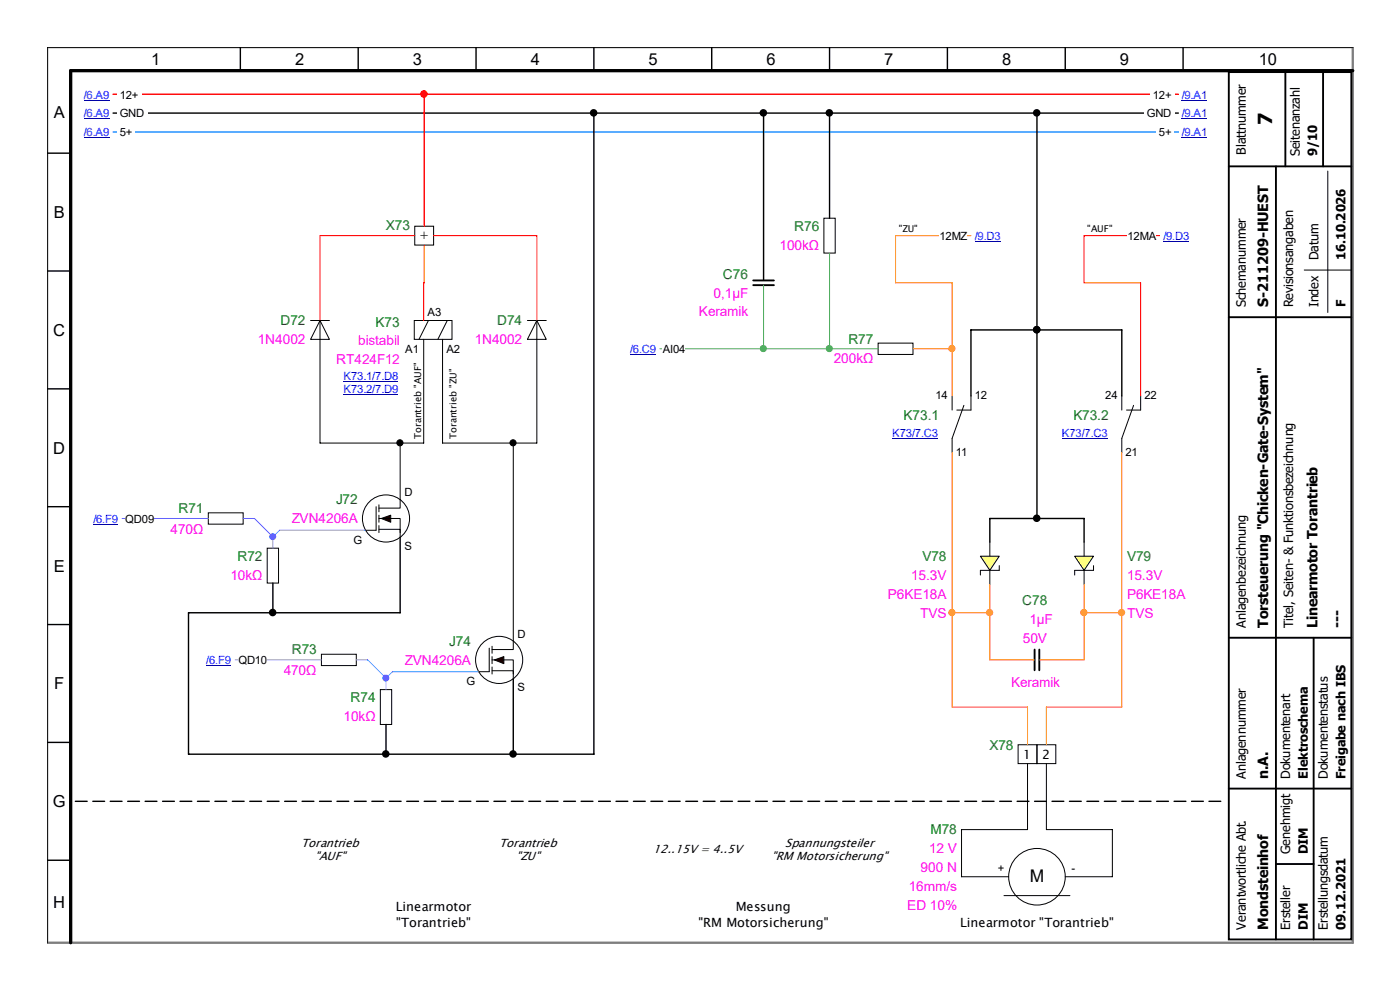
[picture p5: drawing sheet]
<svg xmlns="http://www.w3.org/2000/svg" width="297mm" height="210mm" viewBox="0 0 297 210" stroke-linecap="round" stroke-linejoin="round" font-family="sans-serif">
<path d="M16 170h244" fill="none" stroke="#000" stroke-width=".3" stroke-dasharray="2.5 1.2"/>
<path d="M24 20h226" fill="none" stroke="#f00" stroke-width=".3"/>
<g fill="#fff">
<path d="M24.8 18.7h5.1v2.6h-5.1z"/>
<path d="M244 18.7h5.1v2.6h-5.1z"/>
</g>
<path d="M24 24h226" fill="none" stroke="#000" stroke-width=".3"/>
<g fill="#fff">
<path d="M24.8 22.7h6.4v2.6h-6.4z"/>
<path d="M242.7 22.7h6.4v2.6h-6.4z"/>
</g>
<path d="M24 28h226" fill="none" stroke="#0080ff" stroke-width=".3"/>
<g fill="#fff">
<path d="M24.8 26.7h3.8v2.6h-3.8z"/>
<path d="M245.3 26.7h3.8v2.6h-3.8z"/>
</g>
<g fill="none" stroke="#000" stroke-width=".21">
<path d="M88 48h4v4h-4zM65.9 68h4M67.9 68l2 4h-4zM67.9 68v4M87.9 68h8v4h-8zM90.9 68l-2 4M94.9 68l-2 4M111.9 68h4M113.9 68l2 4h-4zM113.9 68v4M79.8 107.5v5h-2.3M80.4 107.1v1.5"/>
<path d="M80.4 109.3v1.5M80.4 111.5v1.5"/>
<circle cx="81.9" cy="110" r="5"/>
</g>
<path d="M88 50h-20.1v18M90 52l-.1 16" fill="none" stroke="#f00" stroke-width=".21"/>
<path d="M80.9 110l2-.7v1.5z" fill="#400000" stroke="#000" stroke-width=".21"/>
<g fill="none" stroke="#000" stroke-width=".21">
<path d="M67.9 72v22h22v-22M93.9 72v22h20v-22M44.2 108.8h7.4v2.4h-7.4zM56.7 116.3h2.4v7.4h-2.4zM80.4 112.3h4.5v1.7M80.4 110h4.5v3M84.9 106v1.8h-4.5M103.8 137.5v5h-2.3M104.4 137.1v1.5M104.4 139.3v1.5M104.4 141.5v1.5"/>
<circle cx="105.9" cy="140" r="5"/>
</g>
<path d="M104.9 140l2-.7v1.5z" fill="#400000" stroke="#000" stroke-width=".21"/>
<path d="M68.2 138.8h7.4v2.4h-7.4zM104.4 140h4.5v3M108.9 136v1.8h-4.5M80.7 146.3h2.4v7.4h-2.4zM104.4 142.3h4.5v1.7" fill="none" stroke="#000" stroke-width=".21"/>
<path d="M84.9 114v16h-27v-6.3M108.9 144v16h-27v-6.3" fill="none" stroke="#000" stroke-width=".3"/>
<path d="M25.9 110h18.3" fill="none" stroke="#8080ff" stroke-width=".21"/>
<path d="M26.6 108.7h6.1v2.6h-6.1z" fill="#fff"/>
<path d="M49.9 140h18.3" fill="none" stroke="#8080ff" stroke-width=".21"/>
<path d="M50.6 138.7h6.1v2.6h-6.1z" fill="#fff"/>
<path d="M126 24v136h-17.1M176 24v22.3M57.9 130h-17.9v30h41.9" fill="none" stroke="#000" stroke-width=".3"/>
<g fill="#000" stroke="#000" stroke-width=".3">
<circle cx="125.9" cy="23.9" r=".65"/>
<circle cx="175.9" cy="23.9" r=".65"/>
<circle cx="57.8" cy="129.9" r=".65"/>
<circle cx="81.8" cy="159.9" r=".65"/>
<circle cx="108.8" cy="159.9" r=".65"/>
</g>
<g fill="none" stroke="#000" stroke-width=".21">
<path d="M174.8 46.3h2.4v7.4h-2.4zM186.3 72.8h7.4v2.4h-7.4zM84.9 94v12M108.9 94v42M202 84v3M204.5 86l-2.5 7v3M206 84v3h-3M238 84v3M240.5 86l-2.5 7v3M242 84v3h-3M216 158h4v4h-4zM220 158h4v4h-4z"/>
<path d="M218 162v14h-14v10h10M222 162v14h14v10h-10M213 190h14"/>
<circle cx="220" cy="186" r="6"/>
</g>
<g fill="#000" stroke="#000" stroke-width=".21">
<circle cx="84.8" cy="93.9" r=".65"/>
<circle cx="108.8" cy="93.9" r=".65"/>
</g>
<path d="M238 96v54h-16v8" fill="none" stroke="#ff8000" stroke-width=".21"/>
<path d="M92 50h21.9v18" fill="none" stroke="#f00" stroke-width=".21"/>
<path d="M176 53.7v20.3h-36" fill="none" stroke="#3cb371" stroke-width=".21"/>
<path d="M140.6 72.7h4.8v2.6h-4.8z" fill="#fff"/>
<path d="M162 60.5v13.5M176 74h10.3" fill="none" stroke="#3cb371" stroke-width=".21"/>
<g fill="#3cb371" stroke="#3cb371" stroke-width=".21">
<circle cx="175.9" cy="73.9" r=".65"/>
<circle cx="161.9" cy="73.9" r=".65"/>
</g>
<path d="M159.8 59.5h4.4M159.8 60.5h4.4" fill="none" stroke="#000" stroke-width=".4"/>
<path d="M162 24v35.5" fill="none" stroke="#000" stroke-width=".3"/>
<circle cx="161.9" cy="23.9" r=".65" fill="#000" stroke="#000" stroke-width=".3"/>
<path d="M206 50h-16v10h12v24" fill="none" stroke="#ff8000" stroke-width=".21"/>
<path d="M199.3 48.7h5.9v2.6h-5.9z" fill="#fff"/>
<path d="M193.7 74h8.3" fill="none" stroke="#ff8000" stroke-width=".21"/>
<circle cx="201.9" cy="73.9" r=".65" fill="#ff8000" stroke="#ff8000" stroke-width=".21"/>
<path d="M246 50h-16v10h12v24" fill="none" stroke="#f00" stroke-width=".21"/>
<path d="M239.2 48.7h6.1v2.6h-6.1z" fill="#fff"/>
<path d="M208 118h4l-2 3z" fill="#ffff80" stroke="#000" stroke-width=".21"/>
<path d="M210 115v3M212 120v1h-4v1M210 121v3" fill="none" stroke="#000" stroke-width=".21"/>
<path d="M228 118h4l-2 3z" fill="#ffff80" stroke="#000" stroke-width=".21"/>
<path d="M230 115v3M232 120v1h-4v1M230 121v3" fill="none" stroke="#000" stroke-width=".21"/>
<path d="M220 24v86M206 84v-14h32v14M210 115v-5h20v5" fill="none" stroke="#000" stroke-width=".3"/>
<g fill="#000" stroke="#000" stroke-width=".3">
<circle cx="219.9" cy="23.9" r=".65"/>
<circle cx="219.9" cy="69.9" r=".65"/>
<circle cx="219.9" cy="109.9" r=".65"/>
</g>
<path d="M219.5 137.8v4.4M220.5 137.8v4.4" fill="none" stroke="#000" stroke-width=".4"/>
<path d="M202 96v54h16v8M202 130h8M210 124v16h9.5M230 130h8M230 124v16h-9.5" fill="none" stroke="#ff8000" stroke-width=".21"/>
<g fill="#ff8000" stroke="#ff8000" stroke-width=".21">
<circle cx="201.9" cy="129.9" r=".65"/>
<circle cx="209.9" cy="129.9" r=".65"/>
<circle cx="237.9" cy="129.9" r=".65"/>
<circle cx="229.9" cy="129.9" r=".65"/>
</g>
<path d="M51.6 110h2.4l3.9 3.9M57.9 113.9v2.4M77.5 112.5h-18.2l-1.4 1.4M75.6 140h2.4l3.9 3.9M81.9 143.9v2.4M101.5 142.5h-18.2l-1.4 1.4" fill="none" stroke="#8080ff" stroke-width=".21"/>
<g fill="#8080ff" stroke="#8080ff" stroke-width=".21">
<circle cx="57.8" cy="113.8" r=".65"/>
<circle cx="81.8" cy="143.8" r=".65"/>
</g>
<path d="M90 20v28" fill="none" stroke="#f00" stroke-width=".3"/>
<circle cx="89.9" cy="19.9" r=".65" fill="#f00" stroke="#f00" stroke-width=".3"/>
<path d="M72.9 78.4h11.6v2.8h-11.6z" fill="#fff"/>
<path d="M72.9 80.9h11.6" fill="none" stroke="#00f" stroke-width=".21"/>
<path d="M72.9 81.1h11.6v2.8h-11.6z" fill="#fff"/>
<path d="M72.9 83.7h11.6" fill="none" stroke="#00f" stroke-width=".21"/>
<path d="M189.3 90.5h9.7v2.8h-9.7z" fill="#fff"/>
<path d="M189.3 93h9.7" fill="none" stroke="#00f" stroke-width=".21"/>
<path d="M225.3 90.5h9.7v2.8h-9.7z" fill="#fff"/>
<path d="M225.3 93h9.7" fill="none" stroke="#00f" stroke-width=".21"/>
<path d="M17.8 18.7h5.4v2.8h-5.4z" fill="#fff"/>
<path d="M17.8 21.3h5.4" fill="none" stroke="#00f" stroke-width=".21"/>
<path d="M250.7 18.7h5.4v2.8h-5.4z" fill="#fff"/>
<path d="M250.7 21.3h5.4" fill="none" stroke="#00f" stroke-width=".21"/>
<path d="M17.8 22.7h5.4v2.7h-5.4z" fill="#fff"/>
<path d="M17.8 25.2h5.4" fill="none" stroke="#00f" stroke-width=".21"/>
<path d="M250.7 22.7h5.4v2.7h-5.4z" fill="#fff"/>
<path d="M250.7 25.2h5.4" fill="none" stroke="#00f" stroke-width=".21"/>
<path d="M17.8 26.7h5.4v2.8h-5.4z" fill="#fff"/>
<path d="M17.8 29.3h5.4" fill="none" stroke="#00f" stroke-width=".21"/>
<path d="M250.7 26.7h5.4v2.8h-5.4z" fill="#fff"/>
<path d="M250.7 29.3h5.4" fill="none" stroke="#00f" stroke-width=".21"/>
<path d="M19.8 108.7h5.2v2.8h-5.2z" fill="#fff"/>
<path d="M19.8 111.3h5.2" fill="none" stroke="#00f" stroke-width=".21"/>
<path d="M43.8 138.7h5.2v2.7h-5.2z" fill="#fff"/>
<path d="M43.8 141.2h5.2" fill="none" stroke="#00f" stroke-width=".21"/>
<path d="M133.7 72.7h5.5v2.7h-5.5z" fill="#fff"/>
<path d="M133.7 75.2h5.5" fill="none" stroke="#00f" stroke-width=".21"/>
<path d="M206.8 48.7h5.5v2.7h-5.5z" fill="#fff"/>
<path d="M206.8 51.2h5.5" fill="none" stroke="#00f" stroke-width=".21"/>
<path d="M246.8 48.7h5.5v2.7h-5.5z" fill="#fff"/>
<path d="M246.8 51.2h5.5" fill="none" stroke="#00f" stroke-width=".21"/>
<path d="M10 10h277v190h-277z" fill="none" stroke="#7f7f7f" stroke-width=".5"/>
<g fill="none" stroke="#000" stroke-width=".3">
<path d="M51 10v5M76 10v5M101 10v5M126 10v5M151 10v5M176 10v5M201 10v5M226 10v5M251 10v5M287 10h-277v190M10 32.5h5M10 57.5h5"/>
<path d="M10 82.5h5M10 107.5h5M10 132.5h5M10 157.5h5M10 182.5h5"/>
</g>
<path d="M287 15h-272v185" fill="none" stroke="#000" stroke-width=".7"/>
<path d="M260.7 15.3h26v184h-26zM272.7 15.3v20M280.7 15.3v20M260.7 35.3h26M270.7 35.3v164M260.7 67.3h26M260.7 135.3h26M278.7 135.3v64M260.7 167.3h26M270.7 183.3h8" fill="none" stroke="#000" stroke-width=".4"/>
<path d="M281.7 36.3v30M276.7 57.3h9.9" fill="none" stroke="#000" stroke-width=".21"/>
<text font-size="4.1" x="269.9" y="26.6" transform="rotate(-90 269.9 26.6)">7</text>
<text font-size="3.7" x="218.5" y="187.2">M</text>
<g font-size="3.5">
<text x="32.1" y="13.7">1</text>
<text x="62.6" y="13.7">2</text>
<text x="87.6" y="13.7">3</text>
<text x="112.6" y="13.7">4</text>
<text x="137.6" y="13.7">5</text>
<text x="162.6" y="13.7">6</text>
<text x="187.6" y="13.7">7</text>
<text x="212.6" y="13.7">8</text>
<text x="237.6" y="13.7">9</text>
<text x="267.1" y="13.7">10</text>
<text x="11.4" y="24.9">A</text>
<text x="11.4" y="46.2">B</text>
<text x="11.3" y="71.2">C</text>
<text x="11.3" y="96.2">D</text>
<text x="11.4" y="121.2">E</text>
<text x="11.5" y="146.2">F</text>
<text x="11.2" y="171.2">G</text>
<text x="11.3" y="192.5">H</text>
</g>
<g font-size="3">
<text x="269" y="65.2" transform="rotate(-90 269 65.2)">S-211209-HUEST</text>
<text x="269" y="133.2" transform="rotate(-90 269 133.2)">Torsteuerung &quot;Chicken-Gate-System&quot;</text>
<text x="279.5" y="133.2" transform="rotate(-90 279.5 133.2)">Linearmotor Torantrieb</text>
<text x="284.7" y="133.2" transform="rotate(-90 284.7 133.2)">---</text>
<text x="269" y="165.2" transform="rotate(-90 269 165.2)">n.A.</text>
<text x="269" y="197.2" transform="rotate(-90 269 197.2)">Mondsteinhof</text>
</g>
<g font-size="2.9" fill="#008000">
<text x="81.9" y="48.8">X73</text>
<text x="168.5" y="49">R76</text>
<text x="153.4" y="59.1">C76</text>
<text x="59.5" y="69">D72</text>
<text x="79.7" y="69.3">K73</text>
<text x="105.5" y="69">D74</text>
<text x="180" y="73">R77</text>
<text x="191.7" y="89">K73.1</text>
<text x="227.7" y="89">K73.2</text>
<text x="71.3" y="107">J72</text>
<text x="37.9" y="108.8">R71</text>
<text x="50.4" y="119">R72</text>
<text x="195.7" y="119">V78</text>
<text x="239.1" y="119">V79</text>
<text x="216.9" y="128.3">C78</text>
<text x="95.3" y="137">J74</text>
<text x="61.9" y="138.8">R73</text>
<text x="74.4" y="149">R74</text>
<text x="209.9" y="159">X78</text>
<text x="197.4" y="177">M78</text>
</g>
<g font-size="2.9" fill="#f0f">
<text x="165.4" y="53">100kΩ</text>
<text x="151.4" y="63.1">0,1µF</text>
<text x="148.3" y="67">Keramik</text>
<text x="54.7" y="73">1N4002</text>
<text x="71.3" y="77.1">RT424F12</text>
<text x="76" y="73.1">bistabil</text>
<text x="100.7" y="73">1N4002</text>
<text x="176.9" y="77">200kΩ</text>
<text x="36.2" y="113.3">470Ω</text>
<text x="61.9" y="111">ZVN4206A</text>
<text x="48.9" y="123">10kΩ</text>
<text x="193.3" y="123">15.3V</text>
<text x="239.1" y="123">15.3V</text>
<text x="188.4" y="127">P6KE18A</text>
<text x="195.2" y="131.1">TVS</text>
<text x="239.1" y="127">P6KE18A</text>
<text x="239.1" y="131.1">TVS</text>
<text x="217" y="136.3">50V</text>
<text x="218.4" y="132.3">1µF</text>
<text x="60.2" y="143.3">470Ω</text>
<text x="85.9" y="141">ZVN4206A</text>
<text x="214.5" y="145.8">Keramik</text>
<text x="72.9" y="153">10kΩ</text>
<text x="195.3" y="185">900 N</text>
<text x="197.1" y="181">12 V</text>
<text x="192.8" y="189">16mm/s</text>
<text x="192.5" y="193">ED 10%</text>
</g>
<g font-size="2.7">
<text x="264.3" y="32.8" transform="rotate(-90 264.3 32.8)">Blattnummer</text>
<text x="275.8" y="33.2" transform="rotate(-90 275.8 33.2)">Seitenanzahl</text>
<text x="279.4" y="33.2" transform="rotate(-90 279.4 33.2)">9/10</text>
<text x="88.9" y="50.8">+</text>
<text x="279.7" y="55.2" transform="rotate(-90 279.7 55.2)">Datum</text>
<text x="285.5" y="55.2" transform="rotate(-90 285.5 55.2)">16.10.2026</text>
<text x="264.3" y="65.2" transform="rotate(-90 264.3 65.2)">Schemanummer</text>
<text x="274.4" y="65.2" transform="rotate(-90 274.4 65.2)">Revisionsangaben</text>
<text x="279.7" y="65.2" transform="rotate(-90 279.7 65.2)">Index</text>
<text x="285.5" y="65.2" transform="rotate(-90 285.5 65.2)">F</text>
<text x="264.3" y="133.2" transform="rotate(-90 264.3 133.2)">Anlagenbezeichnung</text>
<text x="274.4" y="133.2" transform="rotate(-90 274.4 133.2)">Titel, Seiten- &amp; Funktionsbezeichnung</text>
<text x="217.1" y="161">1</text>
<text x="221.1" y="161">2</text>
<text x="264.3" y="165.2" transform="rotate(-90 264.3 165.2)">Anlagennummer</text>
<text x="273.7" y="165.2" transform="rotate(-90 273.7 165.2)">Dokumentenart</text>
<text x="277.5" y="165.2" transform="rotate(-90 277.5 165.2)">Elektroschema</text>
<text x="281.7" y="165.2" transform="rotate(-90 281.7 165.2)">Dokumentenstatus</text>
<text x="285.5" y="165.2" transform="rotate(-90 285.5 165.2)">Freigabe nach IBS</text>
<text x="273.7" y="181.2" transform="rotate(-90 273.7 181.2)">Genehmigt</text>
<text x="277.5" y="181.2" transform="rotate(-90 277.5 181.2)">DIM</text>
<text x="84" y="193.3">Linearmotor</text>
<text x="84.1" y="196.6">&quot;Torantrieb&quot;</text>
<text x="148.2" y="196.6">&quot;RM Motorsicherung&quot;</text>
<text x="156.1" y="193.3">Messung</text>
<text x="203.7" y="196.6">Linearmotor &quot;Torantrieb&quot;</text>
<text x="264.3" y="197.2" transform="rotate(-90 264.3 197.2)">Verantwortliche Abt.</text>
<text x="273.7" y="197.2" transform="rotate(-90 273.7 197.2)">Ersteller</text>
<text x="277.5" y="197.2" transform="rotate(-90 277.5 197.2)">DIM</text>
<text x="281.7" y="197.2" transform="rotate(-90 281.7 197.2)">Erstellungsdatum</text>
<text x="285.5" y="197.2" transform="rotate(-90 285.5 197.2)">09.12.2021</text>
</g>
<g font-size="2.5">
<text x="63.9" y="179.6">Torantrieb</text>
<text x="105.9" y="179.6">Torantrieb</text>
<text x="166.6" y="179.6">Spannungsteiler</text>
<text x="66.8" y="182.5">&quot;AUF&quot;</text>
<text x="109.5" y="182.5">&quot;ZU&quot;</text>
<text x="138.6" y="181">12..15V = 4..5V</text>
<text x="163.7" y="182.5">&quot;RM Motorsicherung&quot;</text>
</g>
<g font-size="2.4" fill="#00f">
<text x="17.8" y="20.9">/6.A9</text>
<text x="250.7" y="20.9">/9.A1</text>
<text x="17.8" y="24.9">/6.A9</text>
<text x="17.8" y="28.9">/6.A9</text>
<text x="250.7" y="24.9">/9.A1</text>
<text x="250.7" y="28.9">/9.A1</text>
<text x="206.8" y="50.9">/9.D3</text>
<text x="246.8" y="50.9">/9.D3</text>
<text x="133.7" y="74.9">/6.C9</text>
<text x="72.9" y="80.6">K73.1/7.D8</text>
<text x="72.9" y="83.3">K73.2/7.D9</text>
<text x="189.3" y="92.7">K73/7.C3</text>
<text x="225.3" y="92.7">K73/7.C3</text>
<text x="19.8" y="110.9">/6.F9</text>
<text x="43.8" y="140.9">/6.F9</text>
</g>
<g font-size="2.4">
<text x="25.4" y="20.9">12+</text>
<text x="244.6" y="20.9">12+</text>
<text x="25.4" y="24.9">GND</text>
<text x="25.4" y="28.9">5+</text>
<text x="243.3" y="24.9">GND</text>
<text x="245.9" y="28.9">5+</text>
<text x="199.3" y="50.9">12MZ</text>
<text x="239.2" y="50.9">12MA</text>
<text x="90.7" y="67">A3</text>
<text x="86" y="74.9">A1</text>
<text x="94.7" y="74.9">A2</text>
<text x="140.6" y="74.9">AI04</text>
<text x="198.5" y="84.7">14</text>
<text x="206.8" y="84.7">12</text>
<text x="234.5" y="84.7">24</text>
<text x="242.8" y="84.7">22</text>
<text x="202.8" y="96.7">11</text>
<text x="238.8" y="96.7">21</text>
<text x="85.8" y="105.3">D</text>
<text x="26.6" y="110.9">QD09</text>
<text x="75" y="115.4">G</text>
<text x="85.8" y="116.6">S</text>
<text x="109.8" y="135.3">D</text>
<text x="50.6" y="140.9">QD10</text>
<text x="99" y="145.4">G</text>
<text x="109.8" y="146.6">S</text>
<text x="211.7" y="184.9">+</text>
<text x="227.3" y="184.9">-</text>
</g>
<g font-size="2">
<text x="190.7" y="49.2">&quot;ZU&quot;</text>
<text x="230.7" y="49.2">&quot;AUF&quot;</text>
<text x="89.3" y="93.1" transform="rotate(-90 89.3 93.1)">Torantrieb &quot;AUF&quot;</text>
<text x="96.8" y="93.1" transform="rotate(-90 96.8 93.1)">Torantrieb &quot;ZU&quot;</text>
</g>
</svg>
